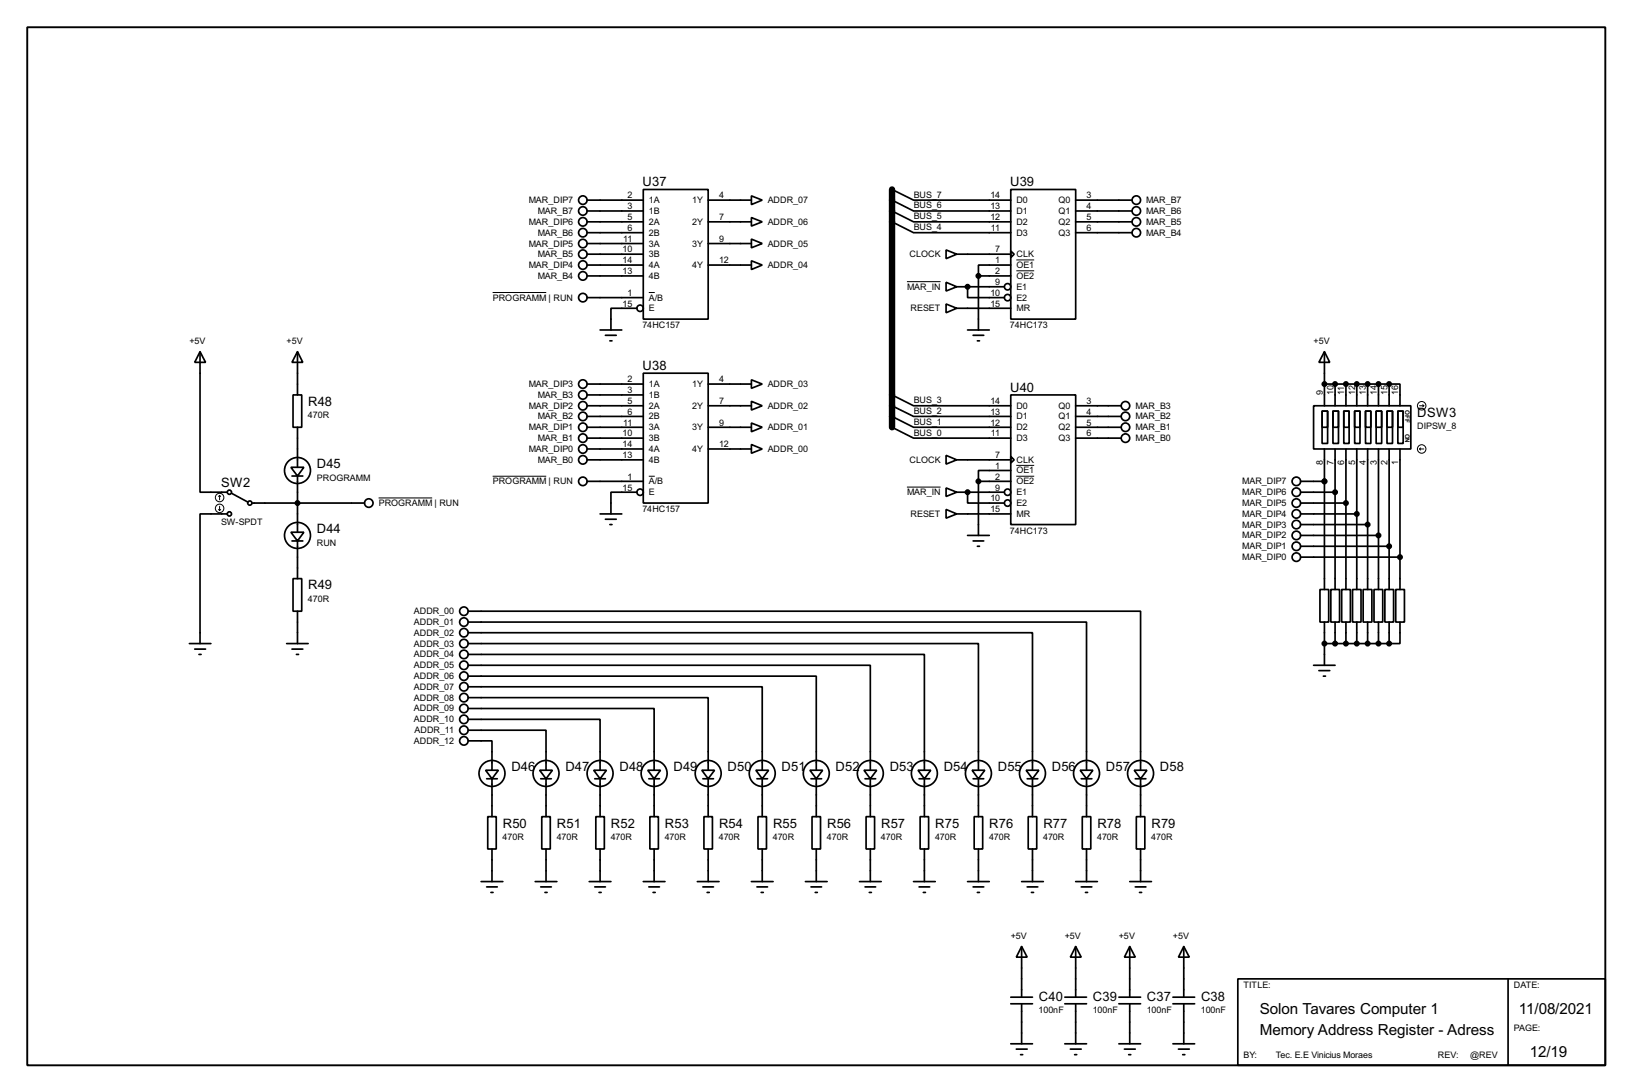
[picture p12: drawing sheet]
<svg xmlns="http://www.w3.org/2000/svg" width="383mm" height="256mm" viewBox="0 0 383 256" stroke-linecap="round" stroke-linejoin="round" font-family="sans-serif">
<path d="M6.4 6.4h370.8v243.8h-370.8z" fill="none" stroke="#000" stroke-width=".45"/>
<g fill="none" stroke="#000" stroke-width=".4">
<path d="M138 47h13.2M138 49.6h13.2M138 52.1h13.2M138 54.7h13.2M138 59.7h13.2M138 57.2h13.2M151.2 44.5h15.2v30.5h-15.2zM166.4 47h10.2M166.4 52.1h10.2M166.4 57.2h10.2M176.6 46l2.5 1-2.5 1.1zM176.6 51.1l2.5 1-2.5 1z"/>
<path d="M176.6 56.2l2.5 1-2.5 1zM209.6 44.5l5.1 2.5h22.8M209.6 47l5.1 2.6h22.8M209.6 49.6l5.1 2.5h22.8M209.6 52.1l5.1 2.6h22.8M222.3 58.7l2.5 1-2.5 1.1zM224.8 59.7h12.7M237.5 44.5h15.3v30.5h-15.3zM237.5 59l.8 .7-.8 .8zM252.8 47h13.2M252.8 49.6h13.2M252.8 52.1h13.2"/>
<path d="M252.8 54.7h13.2M138 62.3h13.2M138 64.8h13.2M138 69.9h13.2M141 77.5h5.1M142.3 78.8h2.5M149.7 72.4h-6.1v5.1M166.4 62.3h10.2M176.6 61.3l2.5 1-2.5 1zM222.3 66.3l2.5 1.1-2.5 1zM222.3 71.4l2.5 1-2.5 1.1zM224.8 67.4h11.2"/>
<path d="M224.8 72.4h12.7M227.4 67.4v2.5h8.6M227.4 77.5h5.1M228.7 78.8h2.5M229.9 64.8h7.6M229.9 64.8v12.7M237.5 62.3h-7.6v2.5M47 82.6l1.3 2.5h-2.5zM47 82.6v33h6.4M68.9 92.8h2v7.6h-2zM69.9 82.6l1.3 2.5h-2.6zM69.9 82.6v10.2"/>
<path d="M138 90.2h13.2M138 92.8h13.2M138 95.3h13.2M138 97.8h13.2M143.3 80.1h.5M151.2 87.7h15.2v30.5h-15.2zM166.4 90.2h10.2M166.4 95.3h10.2M176.6 89.2l2.5 1-2.5 1zM176.6 94.3l2.5 1-2.5 1zM176.6 99.4l2.5 1-2.5 1zM209.6 92.8l5.1 2.5h22.8"/>
<path d="M209.6 95.3l5.1 2.5h22.8M209.6 97.8l5.1 2.6h22.8M229.7 80.1h.5M237.5 92.8h15.3v30.4h-15.3zM252.8 95.3h10.7M252.8 97.8h10.7M308.7 95.3h22.8v10.2h-22.8zM310.7 96.6h1.3v7.6h-1.3zM310.7 96.6h1.3v3.8h-1.3zM311.2 82.6l1.3 2.5h-2.6zM311.2 90.2h15.2M311.2 82.6v12.7"/>
<path d="M313.2 96.6h1.3v7.6h-1.3zM313.2 96.6h1.3v3.8h-1.3zM313.7 90.2v5.1M315.8 96.6h1.2v7.6h-1.2zM315.8 96.6h1.2v3.8h-1.2zM316.3 90.2v5.1M318.3 96.6h1.3v7.6h-1.3zM318.3 96.6h1.3v3.8h-1.3zM318.8 90.2v5.1M320.9 96.6h1.2v7.6h-1.2zM320.9 96.6h1.2v3.8h-1.2zM321.4 90.2v5.1"/>
<path d="M323.4 96.6h1.3v7.6h-1.3zM323.4 96.6h1.3v3.8h-1.3zM323.9 90.2v5.1M325.9 96.6h1.3v7.6h-1.3zM325.9 96.6h1.3v3.8h-1.3zM326.4 90.2h2.6v5.1M326.4 90.2v5.1M328.5 96.6h1.2v7.6h-1.2zM328.5 96.6h1.2v3.8h-1.2zM54.4 115.9l3.8 2M59.2 118.2h26.5M68.4 109.8h3l-1.5 2z"/>
<path d="M68.6 111.8h2.6M69.9 100.4v9.4M69.9 111.8v13.2M138 102.9h13.2M138 100.4h13.2M138 105.5h13.2M138 108h13.2M138 113.1h13.2M149.7 115.6h-6.1v5.1M166.4 100.4h10.2M166.4 105.5h10.2M176.6 104.4l2.5 1.1-2.5 1z"/>
<path d="M209.6 100.4l5.1 2.5h22.8M222.3 107l2.5 1-2.5 1zM222.3 114.6l2.5 1-2.5 1zM222.3 119.7l2.5 1-2.5 1zM224.8 108h12.7M224.8 115.6h11.2M227.4 115.6v2.6h8.6M229.9 113.1h7.6M229.9 113.1v12.7M237.5 107.2l.8 .8-.8 .8zM237.5 110.5h-7.6v2.6M252.8 102.9h10.7"/>
<path d="M252.8 100.4h10.7M305.6 118.2h10.7M305.6 113.1h5.6M305.6 115.6h8.1M311.2 105.5v33M313.7 105.5v33M316.3 105.5v33M318.8 105.5v33M321.4 105.5v33M323.9 105.5v33M326.4 105.5v33M329 105.5v33"/>
<path d="M53.4 120.7h-6.4v30.5M68.4 125h3l-1.5 2.1zM68.6 127.1h2.6M68.9 135.9h2v7.7h-2zM69.9 127.1v8.8M141 120.7h5.1M142.3 122h2.5M143.3 123.2h.5M224.8 120.7h12.7M227.4 125.8h5.1M228.7 127.1h2.5M229.7 128.3h.5"/>
<path d="M305.6 120.7h13.2M305.6 123.2h15.8M305.6 125.8h18.3M305.6 128.3h20.8M305.6 130.9h23.4M310.2 138.5h2v7.6h-2zM312.7 138.5h2.1v7.6h-2.1zM315.3 138.5h2v7.6h-2zM317.8 138.5h2v7.6h-2zM320.3 138.5h2.1v7.6h-2.1zM322.9 138.5h2v7.6h-2zM325.4 138.5h2.1v7.6h-2.1z"/>
<path d="M328 138.5h2v7.6h-2zM44.5 151.2h5.1M45.8 152.5h2.5M46.8 153.7h.5M67.4 151.2h5M68.6 152.5h2.6M69.7 153.7h.5M69.9 143.6v7.6M110 158.8h81.8v22.1M110 156.3h94.5v24.6M110 153.7h107.2v27.2M110 151.2h119.9v29.7"/>
<path d="M110 148.6h132.6v32.3M110 146.1h145.3v34.8M110 143.6h158v37.3M308.7 156.3h5M309.9 157.5h2.6M311 158.8h.5M311.2 146.1v10.2M311.2 151.2h15.2M313.7 146.1v5.1M316.3 146.1v5.1M318.8 146.1v5.1M321.4 146.1v5.1"/>
<path d="M323.9 146.1v5.1M326.4 146.1v5.1M329 146.1v5.1h-2.6M110 161.3h69.1v19.6M110 163.9h56.4v17M110 166.4h43.7v14.5M110 169h31v11.9M110 171.5h18.3v9.4M110 174h5.6v6.9M114.1 180.9h3l-1.5 2zM114.4 182.9h2.5M114.6 191.8h2v7.6h-2z"/>
<path d="M115.6 182.9v8.9M115.6 199.4v7.7M126.8 180.9h3l-1.5 2zM127.1 182.9h2.5M127.3 191.8h2v7.6h-2zM128.3 182.9v8.9M128.3 199.4v7.7M139.5 180.9h3l-1.5 2zM139.8 182.9h2.5M140 191.8h2v7.6h-2zM141 182.9v8.9M141 199.4v7.7"/>
<path d="M152.2 180.9h3l-1.5 2zM152.5 182.9h2.5M152.7 191.8h2v7.6h-2zM153.7 182.9v8.9M153.7 199.4v7.7M164.9 180.9h3l-1.5 2zM165.2 182.9h2.5M165.4 191.8h2v7.6h-2zM166.4 182.9v8.9M166.4 199.4v7.7M177.6 180.9h3l-1.5 2zM177.9 182.9h2.5"/>
<path d="M178.1 191.8h2v7.6h-2zM179.1 182.9v8.9M179.1 199.4v7.7M190.3 180.9h3l-1.5 2zM190.6 182.9h2.5M190.8 191.8h2v7.6h-2zM191.8 182.9v8.9M191.8 199.4v7.7M203 180.9h3l-1.5 2zM203.3 182.9h2.5M203.5 191.8h2v7.6h-2zM204.5 182.9v8.9"/>
<path d="M204.5 199.4v7.7M215.7 180.9h3l-1.5 2zM216 182.9h2.5M216.2 191.8h2v7.6h-2zM217.2 182.9v8.9M217.2 199.4v7.7M228.4 180.9h3l-1.5 2zM228.7 182.9h2.5M228.9 191.8h2v7.6h-2zM229.9 182.9v8.9M229.9 199.4v7.7M241.1 180.9h3l-1.5 2z"/>
<path d="M241.4 182.9h2.5M241.6 191.8h2v7.6h-2zM242.6 182.9v8.9M242.6 199.4v7.7M253.8 180.9h3l-1.5 2zM254.1 182.9h2.5M254.3 191.8h2v7.6h-2zM255.3 182.9v8.9M255.3 199.4v7.7M266.5 180.9h3l-1.5 2zM266.8 182.9h2.5M267 191.8h2v7.6h-2z"/>
<path d="M268 182.9v8.9M268 199.4v7.7M113.1 207.1h5.1M114.4 208.3h2.5M115.4 209.6h.5M125.8 207.1h5.1M127.1 208.3h2.5M128.1 209.6h.5M138.5 207.1h5.1M139.8 208.3h2.5M140.8 209.6h.5M151.2 207.1h5.1"/>
<path d="M152.5 208.3h2.5M153.5 209.6h.5M163.9 207.1h5.1M165.2 208.3h2.5M166.2 209.6h.5M176.6 207.1h5.1M177.9 208.3h2.5M178.9 209.6h.5M189.3 207.1h5.1M190.6 208.3h2.5M191.6 209.6h.5M202 207.1h5.1"/>
<path d="M203.3 208.3h2.5M204.3 209.6h.5M214.7 207.1h5.1M216 208.3h2.5M217 209.6h.5M227.4 207.1h5.1M228.7 208.3h2.5M229.7 209.6h.5M240.1 207.1h5.1M241.4 208.3h2.5M242.4 209.6h.5M252.8 207.1h5.1"/>
<path d="M254.1 208.3h2.5M255.1 209.6h.5M265.5 207.1h5.1M266.8 208.3h2.5M267.8 209.6h.5M237.5 235.8h5.1M237.5 234.2h5.1M240.1 222.3l1.3 2.5h-2.6zM240.1 222.3v11.9M240.1 235.8v9.4M250.2 235.8h5.1M250.2 234.2h5.1"/>
<path d="M252.8 222.3l1.3 2.5h-2.6zM252.8 222.3v11.9M252.8 235.8v9.4M262.9 235.8h5.1M262.9 234.2h5.1M265.5 222.3l1.3 2.5h-2.6zM265.5 222.3v11.9M265.5 235.8v9.4M275.6 235.8h5.1M275.6 234.2h5.1M278.2 222.3l1.3 2.5h-2.6zM278.2 222.3v11.9"/>
<path d="M278.2 235.8v9.4M290.9 229.9h86.3v20.3h-86.3zM354.4 229.9v20.3M237.5 245.2h5.1M238.8 246.4h2.6M239.8 247.7h.5M250.2 245.2h5.1M251.5 246.4h2.6M252.5 247.7h.5M262.9 245.2h5.1M264.2 246.4h2.6M265.2 247.7h.5"/>
<path d="M275.6 245.2h5.1M276.9 246.4h2.6M277.9 247.7h.5"/>
<circle cx="136.9" cy="47" r="1"/>
<circle cx="136.9" cy="49.6" r="1"/>
<circle cx="136.9" cy="54.7" r="1"/>
<circle cx="136.9" cy="52.1" r="1"/>
<circle cx="136.9" cy="59.7" r="1"/>
<circle cx="136.9" cy="57.2" r="1"/>
<circle cx="267" cy="49.6" r="1"/>
<circle cx="267" cy="47" r="1"/>
<circle cx="267" cy="54.7" r="1"/>
<circle cx="267" cy="52.1" r="1"/>
<circle cx="136.9" cy="62.3" r="1"/>
<circle cx="136.9" cy="69.9" r="1"/>
<circle cx="136.9" cy="64.8" r="1"/>
<circle cx="150.4" cy="72.4" r=".75"/>
<circle cx="236.7" cy="67.4" r=".75"/>
<circle cx="236.7" cy="69.9" r=".75"/>
<circle cx="136.9" cy="95.3" r="1"/>
<circle cx="136.9" cy="92.8" r="1"/>
<circle cx="136.9" cy="97.8" r="1"/>
<circle cx="136.9" cy="90.2" r="1"/>
<circle cx="264.4" cy="97.8" r="1"/>
<circle cx="264.4" cy="95.3" r="1"/>
<circle cx="53.9" cy="115.6" r=".5"/>
<circle cx="58.7" cy="118.2" r=".5"/>
<circle cx="69.9" cy="110.5" r="3.1"/>
<circle cx="86.6" cy="118.2" r="1"/>
<circle cx="136.9" cy="102.9" r="1"/>
<circle cx="136.9" cy="100.4" r="1"/>
<circle cx="136.9" cy="113.1" r="1"/>
<circle cx="136.9" cy="105.5" r="1"/>
<circle cx="136.9" cy="108" r="1"/>
<circle cx="150.4" cy="115.6" r=".75"/>
<circle cx="236.7" cy="115.6" r=".75"/>
<circle cx="236.7" cy="118.2" r=".75"/>
<circle cx="264.4" cy="100.4" r="1"/>
<circle cx="264.4" cy="102.9" r="1"/>
<circle cx="304.6" cy="118.2" r="1"/>
<circle cx="304.6" cy="113.1" r="1"/>
<circle cx="304.6" cy="115.6" r="1"/>
<circle cx="53.9" cy="120.7" r=".5"/>
<circle cx="69.9" cy="125.8" r="3.1"/>
<circle cx="304.6" cy="123.2" r="1"/>
<circle cx="304.6" cy="125.8" r="1"/>
<circle cx="304.6" cy="128.3" r="1"/>
<circle cx="304.6" cy="130.9" r="1"/>
<circle cx="304.6" cy="120.7" r="1"/>
<circle cx="109" cy="153.7" r="1"/>
<circle cx="109" cy="158.8" r="1"/>
<circle cx="109" cy="148.6" r="1"/>
<circle cx="109" cy="146.1" r="1"/>
<circle cx="109" cy="143.6" r="1"/>
<circle cx="109" cy="156.3" r="1"/>
<circle cx="109" cy="151.2" r="1"/>
<circle cx="109" cy="163.9" r="1"/>
<circle cx="109" cy="171.5" r="1"/>
<circle cx="109" cy="161.3" r="1"/>
<circle cx="109" cy="174" r="1"/>
<circle cx="109" cy="166.4" r="1"/>
<circle cx="109" cy="169" r="1"/>
<circle cx="115.6" cy="181.7" r="3.1"/>
<circle cx="128.3" cy="181.7" r="3.1"/>
<circle cx="141" cy="181.7" r="3.1"/>
<circle cx="153.7" cy="181.7" r="3.1"/>
<circle cx="166.4" cy="181.7" r="3.1"/>
<circle cx="179.1" cy="181.7" r="3.1"/>
<circle cx="191.8" cy="181.7" r="3.1"/>
<circle cx="204.5" cy="181.7" r="3.1"/>
<circle cx="217.2" cy="181.7" r="3.1"/>
<circle cx="229.9" cy="181.7" r="3.1"/>
<circle cx="242.6" cy="181.7" r="3.1"/>
<circle cx="255.3" cy="181.7" r="3.1"/>
<circle cx="268" cy="181.7" r="3.1"/>
</g>
<path d="M209.6 44.5v55.9" fill="none" stroke="#000" stroke-width="1.5"/>
<g fill="#000">
<circle cx="227.4" cy="67.4" r=".2"/>
<circle cx="227.4" cy="115.6" r=".2"/>
<circle cx="311.2" cy="113.1" r=".2"/>
</g>
<g fill="none" stroke="#000" stroke-width=".23">
<path d="M115.8 68.7h12.6M152.5 68.7h1.4M213.1 66.2h7.9M238.8 61.1h4.2M238.8 63.6h4.2M333.6 95.3h1M334.3 95.1l.3 .2M334.6 95.3l-.3 .3M51.4 119.7l.2 .2M51.6 116.4l.3 .2M51.6 116.4l-.2 .2M51.6 116.4v1"/>
<path d="M51.6 118.9v1M51.9 119.7l-.3 .2M89 117h12.6M115.8 111.9h12.6M152.5 111.9h1.4M213.1 114.4h7.9M238.8 111.9h4.2M238.8 109.3h4.2M333.6 105.5l.2 .2M333.6 105.5h1M333.8 105.2l-.2 .3"/>
<circle cx="334" cy="95.3" r="1"/>
<circle cx="51.6" cy="119.4" r="1"/>
<circle cx="51.6" cy="116.9" r="1"/>
<circle cx="334" cy="105.5" r="1"/>
</g>
<g fill="#000" stroke="#000" stroke-width=".4">
<circle cx="227.3" cy="67.4" r=".5"/>
<circle cx="229.9" cy="64.8" r=".5"/>
<circle cx="311.2" cy="90.2" r=".5"/>
<circle cx="313.7" cy="90.2" r=".5"/>
<circle cx="316.2" cy="90.2" r=".5"/>
<circle cx="318.8" cy="90.2" r=".5"/>
<circle cx="321.3" cy="90.2" r=".5"/>
<circle cx="323.9" cy="90.2" r=".5"/>
<circle cx="326.4" cy="90.2" r=".5"/>
<circle cx="69.9" cy="118.2" r=".5"/>
<circle cx="227.3" cy="115.6" r=".5"/>
<circle cx="229.9" cy="113.1" r=".5"/>
<circle cx="311.2" cy="113.1" r=".5"/>
<circle cx="313.7" cy="115.6" r=".5"/>
<circle cx="316.2" cy="118.2" r=".5"/>
<circle cx="318.8" cy="120.7" r=".5"/>
<circle cx="321.3" cy="123.2" r=".5"/>
<circle cx="323.9" cy="125.8" r=".5"/>
<circle cx="326.4" cy="128.3" r=".5"/>
<circle cx="328.9" cy="130.9" r=".5"/>
<circle cx="311.2" cy="151.2" r=".5"/>
<circle cx="313.7" cy="151.2" r=".5"/>
<circle cx="316.2" cy="151.2" r=".5"/>
<circle cx="318.8" cy="151.2" r=".5"/>
<circle cx="321.3" cy="151.2" r=".5"/>
<circle cx="323.9" cy="151.2" r=".5"/>
<circle cx="326.4" cy="151.2" r=".5"/>
</g>
<g font-size="4">
<text x="296" y="238.1">Solon Tavares Computer 1</text>
<text x="356.9" y="238.1">11/08/2021</text>
<text x="296" y="243.1">Memory Address Register - Adress</text>
<text x="359.5" y="248.2">12/19</text>
</g>
<g font-size="3.4">
<text x="151" y="43.7">U37</text>
<text x="237.4" y="43.7">U39</text>
<text x="151" y="86.9">U38</text>
<text x="72.4" y="95.3">R48</text>
<text x="237.4" y="92">U40</text>
<text x="333" y="97.9">DSW3</text>
<text x="74.5" y="110">D45</text>
<text x="52" y="114.3">SW2</text>
<text x="74.5" y="125.3">D44</text>
<text x="72.4" y="138.5">R49</text>
<text x="120.2" y="181.2">D46</text>
<text x="132.9" y="181.2">D47</text>
<text x="145.6" y="181.2">D48</text>
<text x="158.3" y="181.2">D49</text>
<text x="171" y="181.2">D50</text>
<text x="183.7" y="181.2">D51</text>
<text x="196.4" y="181.2">D52</text>
<text x="209.1" y="181.2">D53</text>
<text x="221.8" y="181.2">D54</text>
<text x="234.5" y="181.2">D55</text>
<text x="247.2" y="181.2">D56</text>
<text x="259.9" y="181.2">D57</text>
<text x="272.6" y="181.2">D58</text>
<text x="118.2" y="194.4">R50</text>
<text x="130.9" y="194.4">R51</text>
<text x="143.6" y="194.4">R52</text>
<text x="156.3" y="194.4">R53</text>
<text x="169" y="194.4">R54</text>
<text x="181.7" y="194.4">R55</text>
<text x="194.4" y="194.4">R56</text>
<text x="207.1" y="194.4">R57</text>
<text x="219.8" y="194.4">R75</text>
<text x="232.5" y="194.4">R76</text>
<text x="245.2" y="194.4">R77</text>
<text x="257.9" y="194.4">R78</text>
<text x="270.6" y="194.4">R79</text>
<text x="244.1" y="235">C40</text>
<text x="256.8" y="235">C39</text>
<text x="269.5" y="235">C37</text>
<text x="282.2" y="235">C38</text>
</g>
<g font-size="2.4">
<text x="124.2" y="47.7">MAR_DIP7</text>
<text x="147.5" y="46.6">2</text>
<text x="152.5" y="47.7">1A</text>
<text x="162.7" y="47.7">1Y</text>
<text x="169" y="46.6">4</text>
<text x="180.4" y="47.7">ADDR_07</text>
<text x="214.7" y="46.4">BUS_7</text>
<text x="232.7" y="46.6">14</text>
<text x="238.8" y="47.7">D0</text>
<text x="248.7" y="47.7">Q0</text>
<text x="255.3" y="46.6">3</text>
<text x="269.3" y="47.7">MAR_B7</text>
<text x="124.2" y="52.8">MAR_DIP6</text>
<text x="126.3" y="50.2">MAR_B7</text>
<text x="147.5" y="49.2">3</text>
<text x="147.5" y="51.7">5</text>
<text x="152.5" y="50.2">1B</text>
<text x="152.5" y="52.8">2A</text>
<text x="162.7" y="52.8">2Y</text>
<text x="169" y="51.7">7</text>
<text x="180.4" y="52.8">ADDR_06</text>
<text x="214.7" y="49">BUS_6</text>
<text x="214.7" y="51.5">BUS_5</text>
<text x="232.7" y="49.2">13</text>
<text x="232.7" y="51.7">12</text>
<text x="238.8" y="50.2">D1</text>
<text x="238.8" y="52.8">D2</text>
<text x="248.7" y="50.2">Q1</text>
<text x="248.7" y="52.8">Q2</text>
<text x="255.3" y="49.2">4</text>
<text x="255.3" y="51.7">5</text>
<text x="269.3" y="50.2">MAR_B6</text>
<text x="269.3" y="52.8">MAR_B5</text>
<text x="124.2" y="57.9">MAR_DIP5</text>
<text x="126.3" y="55.4">MAR_B6</text>
<text x="146.3" y="59.3">10</text>
<text x="146.5" y="56.8">11</text>
<text x="147.5" y="54.3">6</text>
<text x="152.5" y="55.4">2B</text>
<text x="152.5" y="57.9">3A</text>
<text x="162.7" y="57.9">3Y</text>
<text x="169" y="56.8">9</text>
<text x="180.4" y="57.9">ADDR_05</text>
<text x="214.7" y="54">BUS_4</text>
<text x="232.9" y="54.3">11</text>
<text x="233.9" y="59.3">7</text>
<text x="238.8" y="55.4">D3</text>
<text x="248.7" y="55.4">Q3</text>
<text x="255.3" y="54.3">6</text>
<text x="269.3" y="55.4">MAR_B4</text>
<text x="124.2" y="62.9">MAR_DIP4</text>
<text x="126.3" y="60.4">MAR_B5</text>
<text x="126.3" y="65.5">MAR_B4</text>
<text x="146.3" y="61.9">14</text>
<text x="146.3" y="64.4">13</text>
<text x="152.5" y="60.4">3B</text>
<text x="152.5" y="62.9">4A</text>
<text x="152.5" y="65.5">4B</text>
<text x="162.7" y="62.9">4Y</text>
<text x="169" y="61.9">12</text>
<text x="180.4" y="62.9">ADDR_04</text>
<text x="213.7" y="60.4">CLOCK</text>
<text x="233.9" y="61.9">1</text>
<text x="233.9" y="64.4">2</text>
<text x="238.8" y="60.4">CLK</text>
<text x="238.8" y="62.9">OE1</text>
<text x="238.8" y="65.5">OE2</text>
<text x="115.8" y="70.6">PROGRAMM | RUN</text>
<text x="146.3" y="72">15</text>
<text x="147.5" y="69.5">1</text>
<text x="152.5" y="70.6">A/B</text>
<text x="213.1" y="68.1">MAR_IN</text>
<text x="232.7" y="69.5">10</text>
<text x="232.7" y="72">15</text>
<text x="233.9" y="67">9</text>
<text x="238.8" y="68.1">E1</text>
<text x="238.8" y="70.6">E2</text>
<text x="151" y="77.1">74HC157</text>
<text x="152.5" y="73.1">E</text>
<text x="213.9" y="73.1">RESET</text>
<text x="237.3" y="77.1">74HC173</text>
<text x="238.8" y="73.1">MR</text>
<text x="44.5" y="80.8">+5V</text>
<text x="67.4" y="80.8">+5V</text>
<text x="308.7" y="80.8">+5V</text>
<text x="147.5" y="89.8">2</text>
<text x="169" y="89.8">4</text>
<text x="124.2" y="90.9">MAR_DIP3</text>
<text x="126.3" y="93.5">MAR_B3</text>
<text x="147.5" y="92.4">3</text>
<text x="147.5" y="94.9">5</text>
<text x="152.5" y="90.9">1A</text>
<text x="152.5" y="93.5">1B</text>
<text x="162.7" y="90.9">1Y</text>
<text x="169" y="94.9">7</text>
<text x="180.4" y="90.9">ADDR_03</text>
<text x="214.7" y="94.7">BUS_3</text>
<text x="232.7" y="94.9">14</text>
<text x="255.3" y="94.9">3</text>
<text x="310.8" y="92.7" transform="rotate(-90 310.8 92.7)">9</text>
<text x="313.3" y="92.8" transform="rotate(-90 313.3 92.8)">10</text>
<text x="315.9" y="92.8" transform="rotate(-90 315.9 92.8)">11</text>
<text x="318.4" y="92.8" transform="rotate(-90 318.4 92.8)">12</text>
<text x="321" y="92.8" transform="rotate(-90 321 92.8)">13</text>
<text x="323.5" y="92.7" transform="rotate(-90 323.5 92.7)">14</text>
<text x="326" y="92.8" transform="rotate(-90 326 92.8)">15</text>
<text x="328.6" y="92.8" transform="rotate(-90 328.6 92.8)">16</text>
<text x="72.4" y="98.2">470R</text>
<text x="124.2" y="96">MAR_DIP2</text>
<text x="124.2" y="101.1">MAR_DIP1</text>
<text x="126.3" y="98.5">MAR_B2</text>
<text x="146.5" y="100">11</text>
<text x="147.5" y="97.4">6</text>
<text x="152.5" y="96">2A</text>
<text x="152.5" y="98.5">2B</text>
<text x="152.5" y="101.1">3A</text>
<text x="162.7" y="96">2Y</text>
<text x="162.7" y="101.1">3Y</text>
<text x="169" y="100">9</text>
<text x="180.4" y="96">ADDR_02</text>
<text x="180.4" y="101.1">ADDR_01</text>
<text x="214.7" y="97.2">BUS_2</text>
<text x="214.7" y="99.8">BUS_1</text>
<text x="232.7" y="97.4">13</text>
<text x="232.7" y="100">12</text>
<text x="238.8" y="96">D0</text>
<text x="238.8" y="98.5">D1</text>
<text x="238.8" y="101.1">D2</text>
<text x="248.7" y="96">Q0</text>
<text x="248.7" y="98.5">Q1</text>
<text x="248.7" y="101.1">Q2</text>
<text x="255.3" y="97.4">4</text>
<text x="255.3" y="100">5</text>
<text x="266.8" y="96">MAR_B3</text>
<text x="266.8" y="98.5">MAR_B2</text>
<text x="266.8" y="101.1">MAR_B1</text>
<text x="333" y="100.8">DIPSW_8</text>
<text x="124.2" y="106.2">MAR_DIP0</text>
<text x="126.3" y="103.6">MAR_B1</text>
<text x="146.3" y="102.5">10</text>
<text x="146.3" y="105.1">14</text>
<text x="146.3" y="107.6">13</text>
<text x="152.5" y="103.6">3B</text>
<text x="152.5" y="106.2">4A</text>
<text x="162.7" y="106.2">4Y</text>
<text x="169" y="105.1">12</text>
<text x="180.4" y="106.2">ADDR_00</text>
<text x="214.7" y="102.3">BUS_0</text>
<text x="232.9" y="102.5">11</text>
<text x="233.9" y="107.6">7</text>
<text x="238.8" y="103.6">D3</text>
<text x="248.7" y="103.6">Q3</text>
<text x="255.3" y="102.5">6</text>
<text x="266.8" y="103.6">MAR_B0</text>
<text x="74.4" y="113">PROGRAMM</text>
<text x="115.8" y="113.8">PROGRAMM | RUN</text>
<text x="126.3" y="108.7">MAR_B0</text>
<text x="147.5" y="112.7">1</text>
<text x="152.5" y="108.7">4B</text>
<text x="152.5" y="113.8">A/B</text>
<text x="213.7" y="108.7">CLOCK</text>
<text x="233.9" y="110.1">1</text>
<text x="233.9" y="112.7">2</text>
<text x="238.8" y="108.7">CLK</text>
<text x="238.8" y="111.2">OE1</text>
<text x="238.8" y="113.8">OE2</text>
<text x="291.9" y="113.8">MAR_DIP7</text>
<text x="310.8" y="109.2" transform="rotate(-90 310.8 109.2)">8</text>
<text x="313.3" y="109.1" transform="rotate(-90 313.3 109.1)">7</text>
<text x="315.9" y="109.2" transform="rotate(-90 315.9 109.2)">6</text>
<text x="318.4" y="109.1" transform="rotate(-90 318.4 109.1)">5</text>
<text x="321" y="109.1" transform="rotate(-90 321 109.1)">4</text>
<text x="323.5" y="109.2" transform="rotate(-90 323.5 109.2)">3</text>
<text x="326" y="109.1" transform="rotate(-90 326 109.1)">2</text>
<text x="328.6" y="109.2" transform="rotate(-90 328.6 109.2)">1</text>
<text x="89" y="118.9">PROGRAMM | RUN</text>
<text x="146.3" y="115.2">15</text>
<text x="152.5" y="116.3">E</text>
<text x="213.1" y="116.3">MAR_IN</text>
<text x="232.7" y="117.8">10</text>
<text x="233.9" y="115.2">9</text>
<text x="238.8" y="116.3">E1</text>
<text x="238.8" y="118.9">E2</text>
<text x="291.9" y="116.3">MAR_DIP6</text>
<text x="291.9" y="118.9">MAR_DIP5</text>
<text x="51.9" y="123.3">SW-SPDT</text>
<text x="151" y="120.3">74HC157</text>
<text x="213.9" y="121.4">RESET</text>
<text x="232.7" y="120.3">15</text>
<text x="237.3" y="125.3">74HC173</text>
<text x="238.8" y="121.4">MR</text>
<text x="291.9" y="121.4">MAR_DIP4</text>
<text x="291.9" y="123.9">MAR_DIP3</text>
<text x="74.4" y="128.2">RUN</text>
<text x="291.9" y="126.5">MAR_DIP2</text>
<text x="291.9" y="129">MAR_DIP1</text>
<text x="291.9" y="131.6">MAR_DIP0</text>
<text x="72.4" y="141.5">470R</text>
<text x="97.2" y="149.3">ADDR_02</text>
<text x="97.2" y="146.8">ADDR_01</text>
<text x="97.2" y="144.3">ADDR_00</text>
<text x="97.2" y="154.4">ADDR_04</text>
<text x="97.2" y="151.9">ADDR_03</text>
<text x="97.2" y="159.5">ADDR_06</text>
<text x="97.2" y="157">ADDR_05</text>
<text x="97.2" y="162">ADDR_07</text>
<text x="97.2" y="164.6">ADDR_08</text>
<text x="97.2" y="167.1">ADDR_09</text>
<text x="97.2" y="169.7">ADDR_10</text>
<text x="97.4" y="172.2">ADDR_11</text>
<text x="97.2" y="174.7">ADDR_12</text>
<text x="118.1" y="197.3">470R</text>
<text x="130.8" y="197.3">470R</text>
<text x="143.5" y="197.3">470R</text>
<text x="156.2" y="197.3">470R</text>
<text x="168.9" y="197.3">470R</text>
<text x="181.6" y="197.3">470R</text>
<text x="194.3" y="197.3">470R</text>
<text x="207" y="197.3">470R</text>
<text x="219.7" y="197.3">470R</text>
<text x="232.4" y="197.3">470R</text>
<text x="245.1" y="197.3">470R</text>
<text x="257.8" y="197.3">470R</text>
<text x="270.5" y="197.3">470R</text>
<text x="237.5" y="220.5">+5V</text>
<text x="250.2" y="220.5">+5V</text>
<text x="262.9" y="220.5">+5V</text>
<text x="275.6" y="220.5">+5V</text>
<text x="292.2" y="232.1">TITLE:</text>
<text x="355.7" y="232.1">DATE:</text>
<text x="244.1" y="238">100nF</text>
<text x="256.8" y="238">100nF</text>
<text x="269.5" y="238">100nF</text>
<text x="282.2" y="238">100nF</text>
<text x="355.7" y="242.2">PAGE:</text>
<text x="292.2" y="248.6">BY:</text>
<text x="299.8" y="248.6">Tec. E.E Vinicius Moraes</text>
<text x="337.9" y="248.6">REV:</text>
<text x="345.5" y="248.6">@REV</text>
</g>
<g font-size="1.7">
<text x="330.2" y="96.4" transform="rotate(90 330.2 96.4)">OFF</text>
<text x="330.2" y="101.9" transform="rotate(90 330.2 101.9)">ON</text>
</g>
</svg>
